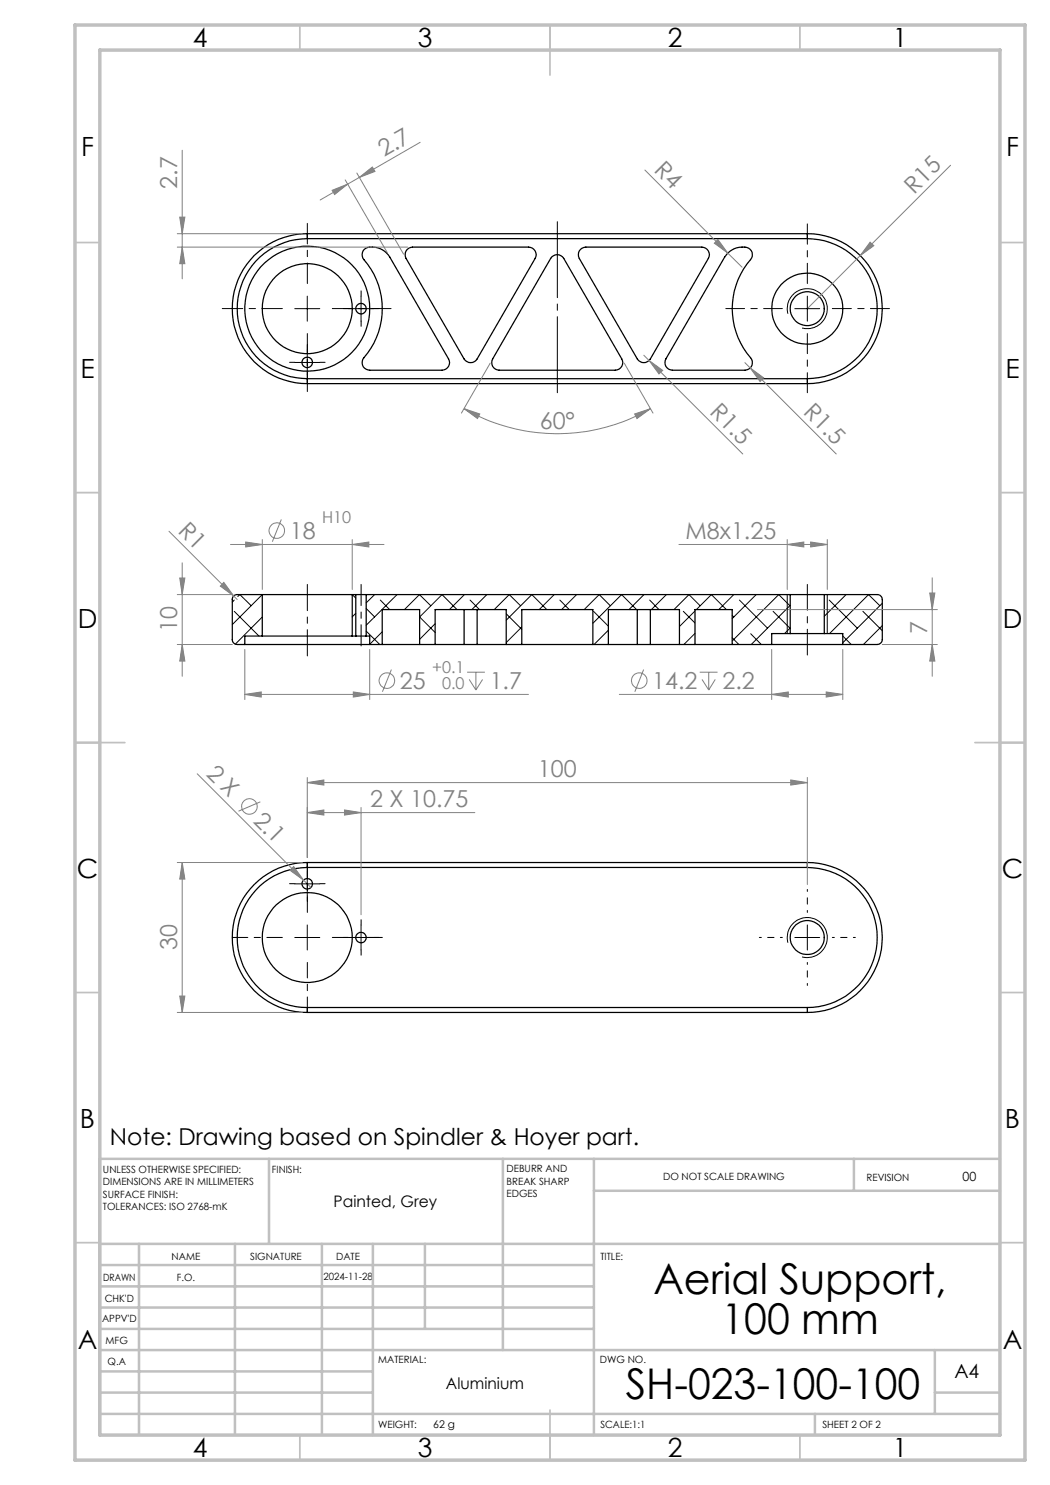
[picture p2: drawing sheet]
<svg xmlns="http://www.w3.org/2000/svg" width="210mm" height="297mm" viewBox="0 0 210 297" stroke-linecap="round" stroke-linejoin="round" font-family="sans-serif">
<g fill="none" stroke="#000" stroke-width=".2">
<path d="M61.5 59.2v5M72.2 59.2v5M161.5 59.2v5M58.9 61.7h5.1M58.9 72.5h5.1M61.5 70v5M69.7 61.7h5M157.6 62.8a4 4 0 0 1 3.5-5 4 4 0 0 1 4.4 4.3 4 4 0 0 1-5.1 3.5M159 61.7h4.9M47.6 119.3l.4-.4 2.2 2.2M52.5 118.9l-6 6M70.4 118.9l.8 .7"/>
<path d="M74.9 118.9l-1.7 1.7M79.4 118.9l-6.2 6.2M92.9 118.9l-3 3M97.4 118.9l-3 3M110.8 118.9l-3 3M115.3 118.9l-3 3M128.8 118.9l-3 3M133.3 118.9l-3 3M146.8 118.9l-3 3M151.2 118.9l-4.8 4.8M157.4 118.9v7.8M165.5 118.9v7.8"/>
<path d="M169.2 118.9l-4.3 4.4M46.8 120l-.3 .4M46.8 122.3l5 4.9M52.5 123.4l-5.4 5.4M71.2 122.7l-.8 .7M71.2 127.2h-.1M73.2 126.2l2.8 2.7M73.2 121.7l1.7 1.7M76.1 120l1.8 1.9M76.4 126.4l-2.5 2.5M86.1 121.1l-2.2-2.2-3 3M87 124.7l-3.1 3.2"/>
<path d="M91.4 121.9l-3-3-4.5 4.5 3.1 3.1M94 120l1.9 1.9M101.2 122.8l3.2 3.1M104.1 121.1l-2.3-2.2-3 3M104.4 125.4l-3.2 3.1M109.4 121.9l-3-3-5.2 5.1M112 120l1.8 1.9M118.7 122.3l3 2.9M121.7 126l-2.9 2.9M122.1 121.1l-2.3-2.2-3 3M127.3 121.9l-3-3-5.7 5.8M129.9 120l1.9 1.9"/>
<path d="M136.7 122.3l2.3 2.3M139 122.2l-3.1 3.1M139 126.7l-2.2 2.2M139.3 121.9l3-3 3 3M140 121.1l-2.2-2.2-3 3M146.4 127.6l1.4 1.3M146.4 123.1l.4 .3M147.9 120l5.6 5.6M150.1 126.7l2.2 2.2M154.6 122.3l3.4 3.4M158 121.1l-2.2-2.2-9.4 9.3M158 121.1l-7.8 7.8"/>
<path d="M158 125.6l-1.1 1.1M165.8 120l5.6 5.6M168.6 127.2l1.7 1.7M172.6 122.3l3.9 3.8M176 121.1l-2.3-2.2-7.8 7.8M176.5 120.6l-7.9 7.9M176.5 125.1l-3.8 3.8M58.9 176.8h5.1M61.5 174.3v4.9M58.9 187.5h5.1M61.5 185v5M69.7 187.5h5"/>
<path d="M72.2 185v5M157.6 188.6a4 4 0 0 1 3.5-5.1 4 4 0 0 1 4.3 4.4 4 4 0 0 1-5 3.5M159 187.5h4.9M161.5 185v5"/>
</g>
<g fill="none" stroke="#000" stroke-width=".25">
<path d="M61.5 46.7a15 15 0 0 0-15 15 15 15 0 0 0 15 15M61.5 46.7v1M61.5 47.7a14 14 0 0 0-14.1 14 14 14 0 0 0 14.1 14M61.5 47.7h100M61.5 46.7h100M72.9 49.8a3.9 3.9 0 0 1 5.1 1.6l11.7 20.4a1.52 1.52 0 0 1-1.3 2.2h-14.5a1.51 1.51 0 0 1-1.4-.8 1.51 1.51 0 0 1 .3-1.7 15 15 0 0 0-.2-19.9 1.57 1.57 0 0 1 .3-1.8zM81.5 49.9l.3-.3 .7-.2h23.2a1.52 1.52 0 0 1 1.3 2.3l-11.6 20.1a1.52 1.52 0 0 1-2.6 0l-11.6-20.1a1.58 1.58 0 0 1 .3-1.8zM110.4 51.4a1.53 1.53 0 0 1 2.3 .3l11.7 20.1a1.52 1.52 0 0 1-1.4 2.2h-23.2a1.52 1.52 0 0 1-1.3-2.2zM116.1 49.9l.3-.3 .8-.2h23.2a1.52 1.52 0 0 1 1.3 2.3l-11.6 20.1a1.52 1.52 0 0 1-2.6 0l-11.6-20.1a1.58 1.58 0 0 1 .2-1.8zM145.6 50.6a3.8 3.8 0 0 1 4.4-.8 1.54 1.54 0 0 1 .1 2.1 15 15 0 0 0 .2 20 1.51 1.51 0 0 1-1.3 2.1h-14.5a1.52 1.52 0 0 1-1.3-2.2l11.7-20.4zM161.5 47.7a14 14 0 0 1 13.9 14 14 14 0 0 1-13.9 14M161.5 46.7v1"/>
<path d="M161.5 46.7a15 15 0 0 1 15 15 15 15 0 0 1-15 15M61.5 75.7v1M61.5 75.7h100M61.5 76.7h100M161.5 75.7v1M52.5 118.9h-5.1a.96 .96 0 0 0-.9 1v8a.96 .96 0 0 0 .9 1h1.6M52.5 118.9h17.9M52.5 118.9v8.3M70.4 118.9v8.3M70.4 118.9h.8M71.2 118.9h2M71.2 118.9v8.3"/>
<path d="M73.2 118.9v8.3M73.2 118.9h84.8M158 118.9h6.9M158 118.9v7.8M164.9 118.9h10.5a1.02 1.02 0 0 1 1.1 1v8a1.02 1.02 0 0 1-1.1 1h-6.8M164.9 118.9v7.8M49 128.9h24.9M52.5 127.2h17.9M52.5 127.2h-3.5v1.7M70.4 127.2h.8M71.2 127.2h2M73.2 127.2h.7v1.7"/>
<path d="M73.9 128.9h18.9M76.4 128.9v-7h7.5v7M87 128.9v-7h14.2v7M92.8 128.9h2.6M92.8 121.9v7M95.4 128.9h32.1M95.4 121.9v7M104.4 128.9v-7h14.2v7M121.7 128.9v-7h14.2v7M127.5 128.9h2.6M127.5 121.9v7M130.1 128.9h24.2"/>
<path d="M130.1 121.9v7M139 128.9v-7h7.4v7M154.3 128.9h14.3M158 126.7h6.9M158 126.7h-3.7v2.2M164.9 126.7h3.7v2.2M61.5 172.5v1M61.5 172.5a15 15 0 0 0-15 15 15 15 0 0 0 15 15M61.5 173.5a14 14 0 0 0-14.1 14 14 14 0 0 0 14.1 14M61.5 172.5h100M61.5 173.5h100M161.5 172.5v1"/>
<path d="M161.5 172.5a15 15 0 0 1 15 15 15 15 0 0 1-15 15M161.5 173.5a14 14 0 0 1 13.9 14 14 14 0 0 1-13.9 14M61.5 201.5v1M61.5 201.5h100M61.5 202.5h100M161.5 201.5v1"/>
<circle cx="61.4" cy="61.7" r="12.5"/>
<circle cx="61.4" cy="61.7" r="9"/>
<circle cx="61.5" cy="72.5" r="1.05"/>
<circle cx="72.2" cy="61.7" r="1.05"/>
<circle cx="161.5" cy="61.7" r="3.4"/>
<circle cx="161.5" cy="61.7" r="7.1"/>
<circle cx="61.5" cy="176.8" r="1.05"/>
<circle cx="61.5" cy="187.5" r="9"/>
<circle cx="72.2" cy="187.5" r="1.04"/>
<circle cx="161.5" cy="187.5" r="3.4"/>
</g>
<g fill="none" stroke="#808080" stroke-width=".2">
<path d="M36.4 30.1v25.7M66.4 38.1l3.1-1.3-2.6 2.1zM69 36l8.5 14.5M69.5 36.8l-5.5 3.2M71.4 34.6l9.3 16.2M71.9 35.5l2.6-2.1 .5 .9zM84 28.5l-14.5 8.3M129 34l16.6 16.6M190.1 33.1l-18.1 18M35.5 46.7h25M35.5 49.4h46M35.9 43.4h1.1l-.6 3.3z"/>
<path d="M36.4 49.4l.6 3.3h-1.1zM143.6 47.9l2 2.7-2.7-2zM145.6 50.6l2.8 2.8M172 51.1l-10.5 10.6M174 48.4l.8 .7-2.8 2zM98 72.6l-5.7 10M124.8 72.6l5.8 10M128.8 71l19.8 19.8M129.8 72.1l2.7 2-.7 .7zM149 72.5l1 1.1M150 73.6l2.7 2-.7 .7zM150 73.6l17.3 17.2"/>
<path d="M92.8 81.7l3.2 1.1-.5 .9zM92.8 81.7a37.2 37.2 0 0 0 37.3 0M126.9 82.8l3.2-1.1-2.7 2zM33.8 106.3l13.6 13.6M35.5 118.9h11M35.9 115.6h1.1l-.6 3.3zM36.4 112.6v22.7M44.8 116.5l1.9 2.7-2.6-2zM46.1 108.9h30.7M49.1 108.4l3.4 .5-3.4 .5zM52.5 107.9v10M56.3 103.9l-1.8 4.4"/>
<path d="M70.4 108.9l3.4-.5v1zM70.4 107.9v10M135.8 108.9h29.7M157.4 108.9l3.4-.5v1zM157.4 107.9v10M162.1 108.4l3.4 .5-3.4 .5zM165.5 107.9v10M185.9 118.6h1.1l-.6 3.3zM186.4 115.6v19.7M35.5 128.9h11M36.4 128.9l.6 3.3h-1.1zM49 138.9l3.2-.5v1z"/>
<path d="M49 129.9v10M49 138.9h56.7M70.7 138.4l3.2 .5-3.2 .5zM73.9 129.9v10M78.3 133.9l-1.8 4.5M93.4 134.4h3.6M93.8 135.9l1.4 2.1M95.2 134.4v3.6M96.5 135.9l-1.3 2.1M123.9 138.9h44.7M128.7 133.9l-1.7 4.5M139.9 134.4h3.6"/>
<path d="M140.4 135.9l1.3 2.1M141.7 134.4v3.6M143.1 135.9l-1.4 2.1M151.5 121.9h36M154.3 138.9l3.4-.5v1zM154.3 129.9v10M165.2 138.4l3.4 .5-3.4 .5zM168.6 129.9v10M176.5 128.9h11M186.4 128.9l.6 3.3h-1.1zM39.4 154.8l21.3 21.2M61.5 156.5l3.3-.5v1z"/>
<path d="M61.5 155.5v16M61.5 156.5h100M158.2 156l3.3 .5-3.3 .5zM161.5 155.5v21.4M35.5 172.5h25M36.4 172.5v30M36.4 172.5l.6 3.3h-1.1zM52.1 160.4l-4.4 1.8M58 174.1l.7-.8 2 2.7zM60.7 176l1.5 1.5M61.5 162.5l3.3-.5v1zM61.5 162.5h33.5"/>
<path d="M68.9 162l3.3 .5-3.3 .5zM72.2 161.5v21.4M35.9 199.2h1.1l-.6 3.3zM35.5 202.5h25"/>
<circle cx="55.3" cy="106.1" r="1.56"/>
<circle cx="77.4" cy="136.1" r="1.55"/>
<circle cx="127.9" cy="136.1" r="1.55"/>
<circle cx="49.9" cy="161.3" r="1.56"/>
</g>
<path d="M61.5 131.2v-14.3" fill="none" stroke="#000" stroke-width=".2" stroke-dasharray="15.2 1.3 1.3 1.3" stroke-dashoffset="10"/>
<path d="M72.2 129.2v-12.3" fill="none" stroke="#000" stroke-width=".2" stroke-dasharray="15.2 1.3 1.3 1.3" stroke-dashoffset="11"/>
<path d="M161.5 116.9v14.1" fill="none" stroke="#000" stroke-width=".2" stroke-dasharray="15.2 1.3 1.3 1.3" stroke-dashoffset="10.1"/>
<g fill="none" stroke="#000" stroke-width=".2" stroke-dasharray="15.2 1.3 1.3 1.3">
<path d="M72.2 59.2v-1M111.5 44.3v34.2M59 72.5h-1.1M61.5 70v-1.1M61.5 75v1M64 72.5h1M69.7 61.7h-1M72.2 64.2v1.1M74.7 61.7h1.1M59 176.7h-1.1M61.5 174.2v-1M61.5 179.2v1.1"/>
<path d="M64 176.7h1M69.7 187.5h-1M72.2 185v-1.1M72.2 190v1M74.7 187.5h1.1"/>
</g>
<g fill="none" stroke="#c0c0c0" stroke-width=".35">
<path d="M60 5v5M110 5v10M160 5v5M15 48.5h5M200 48.5h5M15 98.5h5M200 98.5h5M15 148.5h10M195 148.5h10M15 198.5h5M200 198.5h5M15 248.5h5"/>
<path d="M200 248.5h5M60 287v5M110 282v10M160 287v5"/>
</g>
<g fill="none" stroke="#c0c0c0" stroke-width=".5">
<path d="M53.8 231.8v17M100.6 231.8v38.2M118.8 231.8v55.2M118.8 238.2h81.2M170.8 231.8v6.4M200 231.8h-180v55.2M20 248.8h180M20 257.3h98.8M20 253h98.8M27.8 248.8v38.2M47 248.8v38.2M64.4 248.8v38.2"/>
<path d="M74.6 248.8v38.2M85 248.8v17M20 265.8h98.8M20 261.5h98.8M20 278.5h54.6M20 274.3h54.6M20 270h180M187 278.5h13M187 270v12.8M20 282.8h180M163 282.8v4.2"/>
</g>
<path d="M15 5h190v287h-190zM20 10h180v277h-180z" fill="none" stroke="#c0c0c0" stroke-width=".7"/>
<path d="M56.5 187.5h-10M61.5 182.5v-10M61.5 192.5v10M66.5 187.5h10" fill="none" stroke="#000" stroke-width=".2" stroke-dasharray="15.2 1.3 1.3 1.3" stroke-dashoffset="12.1"/>
<path d="M156.5 187.5h-4.6M161.5 182.5v-4.6M161.5 192.5v4.6M166.5 187.5h4.6" fill="none" stroke="#000" stroke-width=".2" stroke-dasharray="15.2 1.3 1.3 1.3" stroke-dashoffset="14.8"/>
<path d="M61.5 56.7v-12M56.5 61.7h-12" fill="none" stroke="#000" stroke-width=".2" stroke-dasharray="15.2 1.3 1.3 1.3" stroke-dashoffset="11.1"/>
<path d="M61.5 66.7v11.6M66.5 61.7h11.7" fill="none" stroke="#000" stroke-width=".2" stroke-dasharray="15.2 1.3 1.3 1.3" stroke-dashoffset="11.3"/>
<path d="M161.5 56.7v-11.9M161.5 66.7v11.8" fill="none" stroke="#000" stroke-width=".2" stroke-dasharray="15.2 1.3 1.3 1.3" stroke-dashoffset="11.2"/>
<path d="M156.5 61.7h-11.3" fill="none" stroke="#000" stroke-width=".2" stroke-dasharray="15.2 1.3 1.3 1.3" stroke-dashoffset="11.5"/>
<path d="M166.5 61.7h11.4" fill="none" stroke="#000" stroke-width=".2" stroke-dasharray="15.2 1.3 1.3 1.3" stroke-dashoffset="11.4"/>
<g fill="#808080">
<path d="M44.8 116.5l1.9 2.7-2.6-2z"/>
<path d="M58 174.1l.7-.8 2 2.7z"/>
<path d="M143.6 47.9l2 2.7-2.7-2z"/>
<path d="M174 48.4l.8 .7-2.8 2z"/>
<path d="M70.7 138.4l3.2 .5-3.2 .5zM49 138.9l3.2-.5v1zM70.4 108.9l3.4-.5v1zM49.1 108.4l3.4 .5-3.4 .5z"/>
<path d="M157.4 108.9l3.4-.5v1zM162.1 108.4l3.4 .5-3.4 .5zM154.3 138.9l3.4-.5v1zM165.2 138.4l3.4 .5-3.4 .5zM92.8 81.7l3.2 1.1-.5 .9zM126.9 82.8l3.2-1.1-2.7 2zM61.5 162.5l3.3-.5v1zM68.9 162l3.3 .5-3.3 .5zM61.5 156.5l3.3-.5v1zM158.2 156l3.3 .5-3.3 .5z"/>
<path d="M66.4 38.1l3.1-1.3-2.6 2.1zM71.9 35.5l2.6-2.1 .5 .9z"/>
<path d="M186.4 128.9l.6 3.3h-1.1zM185.9 118.6h1.1l-.6 3.3z"/>
<path d="M35.9 115.6h1.1l-.6 3.3zM36.4 128.9l.6 3.3h-1.1zM35.9 43.4h1.1l-.6 3.3zM36.4 49.4l.6 3.3h-1.1zM36.4 172.5l.6 3.3h-1.1zM35.9 199.2h1.1l-.6 3.3z"/>
<path d="M150 73.6l2 2.7 .7-.7zM129.8 72.1l2 2.7 .7-.7z"/>
</g>
<g font-size="8.5">
<text x="130.7" y="258.8">Aerial Support,</text>
<text x="144.3" y="266.9">100 mm</text>
<text x="125.2" y="279.7">SH-023-100-100</text>
</g>
<g font-size="5.3">
<text x="38.5" y="9.5">4</text>
<text x="83.5" y="9.5">3</text>
<text x="133.6" y="9.5">2</text>
<text x="178.6" y="9.5">1</text>
<text x="16.2" y="31.3">F</text>
<text x="201.2" y="31.3">F</text>
<text x="16.1" y="75.5">E</text>
<text x="201.1" y="75.5">E</text>
<text x="15.5" y="125.5">D</text>
<text x="200.5" y="125.5">D</text>
<text x="15.4" y="175.5">C</text>
<text x="200.4" y="175.5">C</text>
<text x="16" y="225.5">B</text>
<text x="201" y="225.5">B</text>
<text x="15.5" y="269.8">A</text>
<text x="200.5" y="269.8">A</text>
<text x="38.5" y="291.5">4</text>
<text x="83.5" y="291.5">3</text>
<text x="133.6" y="291.5">2</text>
<text x="178.6" y="291.5">1</text>
</g>
<g font-size="4.7" fill="#808080">
<text x="76.8" y="31.5" transform="rotate(-30 76.8 31.5)">2.7</text>
<text x="130.6" y="34.2" transform="rotate(45 130.6 34.2)">R4</text>
<text x="35.5" y="37.8" transform="rotate(-90 35.5 37.8)">2.7</text>
<text x="182.9" y="38.9" transform="rotate(-45 182.9 38.9)">R15</text>
<text x="141.8" y="82.6" transform="rotate(45 141.8 82.6)">R1.5</text>
<text x="160.5" y="82.6" transform="rotate(45 160.5 82.6)">R1.5</text>
<text x="108" y="85.7">60°</text>
<text x="35.4" y="106.5" transform="rotate(45 35.4 106.5)">R1</text>
<text x="57.9" y="107.8">18</text>
<text x="137.1" y="107.9">M8x1.25</text>
<text x="35.5" y="126.5" transform="rotate(-90 35.5 126.5)">10</text>
<text x="185.5" y="126.8" transform="rotate(-90 185.5 126.8)">7</text>
<text x="80" y="137.8">25</text>
<text x="97.9" y="137.8">1.7</text>
<text x="130.4" y="137.8">14.2</text>
<text x="144.5" y="137.8">2.2</text>
<text x="41.1" y="154.9" transform="rotate(45 41.1 154.9)">2 X</text>
<text x="107.6" y="155.5">100</text>
<text x="74" y="161.5">2 X 10.75</text>
<text x="50.5" y="164.3" transform="rotate(45 50.5 164.3)">2.1</text>
<text x="35.5" y="190.1" transform="rotate(-90 35.5 190.1)">30</text>
</g>
<text font-size="4.7" x="22" y="229.1">Note: Drawing based on Spindler &amp; Hoyer part.</text>
<text font-size="3.9" x="190.9" y="275.5">A4</text>
<g font-size="3.3" fill="#808080">
<text x="64.4" y="104.7">H10</text>
<text x="86.4" y="134.7">+0.1</text>
<text x="88.4" y="137.9">0.0</text>
</g>
<g font-size="3.2">
<text x="66.7" y="241.4">Painted, Grey</text>
<text x="89.2" y="277.9">Aluminium</text>
</g>
<text font-size="2.5" x="192.5" y="236.1">00</text>
<text font-size="2.1" x="86.7" y="285.6">62 g</text>
<g font-size="2">
<text x="20.6" y="234.6">UNLESS OTHERWISE SPECIFIED:</text>
<text x="20.6" y="237.1">DIMENSIONS ARE IN MILLIMETERS</text>
<text x="20.6" y="239.6">SURFACE FINISH:</text>
<text x="54.4" y="234.6">FINISH:</text>
<text x="101.3" y="234.5">DEBURR AND</text>
<text x="101.3" y="237">BREAK SHARP</text>
<text x="101.3" y="239.5">EDGES</text>
<text x="132.6" y="236">DO NOT SCALE DRAWING</text>
<text x="173.3" y="236.2">REVISION</text>
<text x="20.6" y="242.1">TOLERANCES: ISO 2768-mK</text>
<text x="34.3" y="252">NAME</text>
<text x="50" y="251.9">SIGNATURE</text>
<text x="67.2" y="251.9">DATE</text>
<text x="120.1" y="251.9">TITLE:</text>
<text x="20.6" y="256.1">DRAWN</text>
<text x="35.3" y="256.1">F.O.</text>
<text x="64.7" y="255.9">2024-11-28</text>
<text x="20.9" y="260.3">CHK'D</text>
<text x="20.4" y="264.4">APPV'D</text>
<text x="21.1" y="268.8">MFG</text>
<text x="21.5" y="273">Q.A</text>
<text x="75.6" y="272.5">MATERIAL:</text>
<text x="120" y="272.5">DWG NO.</text>
<text x="75.6" y="285.5">WEIGHT:</text>
<text x="120.1" y="285.6">SCALE:1:1</text>
<text x="164.5" y="285.6">SHEET 2 OF 2</text>
</g>
</svg>
